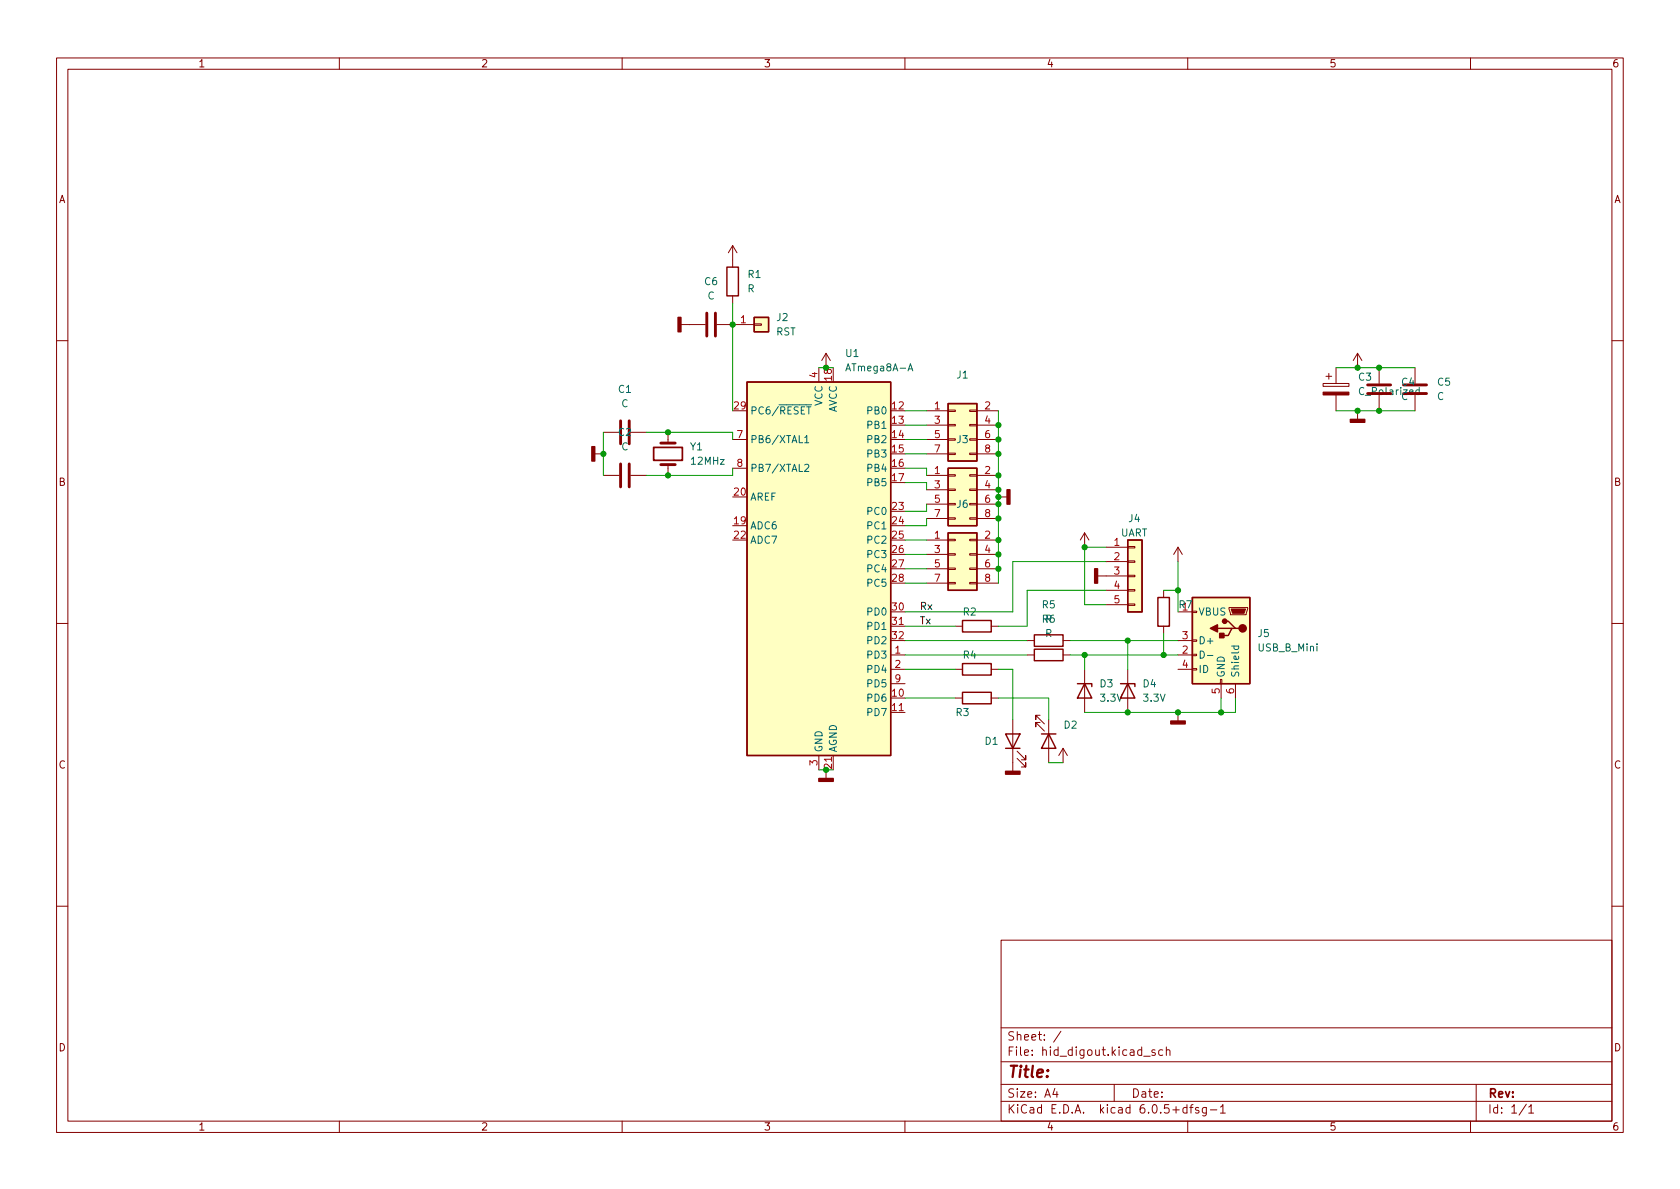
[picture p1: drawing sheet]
<svg xmlns="http://www.w3.org/2000/svg" width="297mm" height="210mm" viewBox="0 0 297 210" stroke-linecap="round" stroke-linejoin="round" font-family="sans-serif">
<g fill="none" stroke="#840000" stroke-width=".18">
<path d="M10 10.2h277v190.1h-277zM12 12.2h273v186.1h-273zM60 10.2v2M110 10.2v2M160 10.2v2M210 10.2v2M260 10.2v2M120.4 57.4h4.3M126.7 57.4h6.6M129.5 43.4v3.8M129.5 52.3v1.3M129.5 43.4l-.7 1.3"/>
<path d="M129.5 43.4l.8 1.3M133.3 57.3h1.3v.2h-1.3zM10 60.2h2M106.7 76.4h2.8M111.5 76.4h2.8M118.1 76.4v2M129.5 77.7h2.6M144.8 65v2.6M146 62.5v2.5M146 62.5l-.7 1.2M146 62.5l.8 1.2M163.8 72.6h3.8"/>
<path d="M163.8 75.2h3.8M163.8 77.7h3.8M167.6 77.6h1.3v.2h-1.3zM167.6 75.1h1.3v.2h-1.3zM167.6 72.5h1.3v.3h-1.3zM171.4 77.6h1.3v.2h-1.3zM171.4 75.1h1.3v.2h-1.3zM171.4 72.5h1.3v.3h-1.3zM172.7 72.6h3.8M172.7 75.2h3.8M172.7 77.7h3.8M233.9 67.8h4.6v.5h-4.6z"/>
<path d="M234.4 66.5h1.1M234.9 66v1.1M236.2 65v2.8M236.2 69.8v2.8M240 62.5l-.7 1.2M240 62.5v2.5M240 72.6v1.6M240 62.5l.8 1.2M243.8 65v2.8M243.8 69.8v2.8M250.2 65v2.8M250.2 69.8v2.8"/>
<path d="M285 60.2h2M105.2 80.3h1.5M106.7 84.1h2.8M111.5 84.1h2.8M118.1 82.2v1.9M129.5 82.8h2.6M163.8 80.3h3.8M163.8 84.1h3.8M163.8 86.6h3.8M163.8 89.1h3.8M163.8 91.7h3.8M163.8 95.5h3.8"/>
<path d="M163.8 98h3.8M167.6 80.1h1.3v.3h-1.3zM167.6 91.6h1.3v.2h-1.3zM167.6 89h1.3v.3h-1.3zM167.6 86.5h1.3v.2h-1.3zM167.6 83.9h1.3v.3h-1.3zM167.6 97.9h1.3v.3h-1.3zM167.6 95.4h1.3v.2h-1.3zM171.4 80.1h1.3v.3h-1.3zM171.4 91.6h1.3v.2h-1.3zM171.4 89h1.3v.3h-1.3zM171.4 86.5h1.3v.2h-1.3z"/>
<path d="M171.4 83.9h1.3v.3h-1.3zM171.4 97.9h1.3v.3h-1.3zM171.4 95.4h1.3v.2h-1.3zM172.7 80.3h3.8M172.7 84.1h3.8M172.7 86.6h3.8M172.7 89.1h3.8M172.7 91.7h3.8M172.7 95.5h3.8M172.7 98h3.8M176.5 87.9h1.6M191.8 94.2v2.6"/>
<path d="M191.8 94.2l-.8 1.3M191.8 94.2l.7 1.3M195.6 96.8h3.8M195.6 99.3h3.8M199.4 99.2h1.3v.2h-1.3zM199.4 96.6h1.3v.3h-1.3zM208.3 96.8v2.5M208.3 96.8l-.8 1.2M208.3 96.8l.7 1.2M10 110.2h2M157.5 110.7h2.5M157.5 115.8h2.5"/>
<path d="M157.5 118.4h2.5M163.8 100.6h3.8M163.8 103.1h3.8M167.6 103h1.3v.2h-1.3zM167.6 100.5h1.3v.2h-1.3zM168.9 110.7h1.3M168.9 118.4h1.3M171.4 103h1.3v.2h-1.3zM171.4 100.5h1.3v.2h-1.3zM172.7 100.6h3.8M172.7 103.1h3.8M175.3 110.7h1.2"/>
<path d="M175.3 118.4h1.2M181.6 115.8h1.3M181.6 113.3h1.3M188 115.8h1.2M188 113.3h1.2M191.8 118.4v7.6M194.1 101.8h5.3M195.6 104.4h3.8M195.6 106.9h3.8M199.4 106.8h1.3v.3h-1.3zM199.4 104.3h1.3v.2h-1.3zM199.4 101.7h1.3v.3h-1.3z"/>
<path d="M199.4 118.4v7.6M205.7 104.4v1.3M205.7 110.7v1.3M208.3 115.8h2.5M208.3 118.4h2.5M208.3 108.2h2.5M208.3 113.3h2.5M210.8 118.2h.8v.3h-.8zM210.8 115.7h.8v.2h-.8zM210.8 113.2h.8v.2h-.8zM210.8 108.1h.8v.2h-.8zM217.3 107.4h3.3v.3l-.3 1h-2.7z"/>
<path d="M285 110.2h2M144.8 133.6v2.5M146 136.1v1.6M147.3 133.6v2.5M157.5 126h2.5M157.5 120.9h2.5M168.9 123.4h1.3M175.3 123.4h1.2M179.1 127.2v9.2M179.8 134.1l1.6 1.5v-.7v.7h-.8M179.8 132.8l1.6 1.6v-.8v.8h-.8M183.9 126.5h-.8v.7v-.7l1.6 1.5"/>
<path d="M183.9 127.8h-.8v.7v-.7l1.6 1.5M185.4 127.2v7.7M188 132.3l-.8 1.3M188 132.3v2.6M188 132.3l.7 1.3M208.3 126v1.5M215.8 120.1h.2v.8h-.2zM215.9 120.9v2.5M218.4 120.9v2.5M10 160.2h2M177 166.3h108v32h-108zM285 160.2h2"/>
<path d="M60 198.3v2M110 198.3v2M160 198.3v2M177 194.8h108M177 191.8h108M177 187.8h108M177 181.8h108M186.5 192.5l-.4 1h1M186.9 193v1M187.6 182.4l-1.3 1.9M197 191.8v3M202.2 186.8h1.2"/>
<path d="M204.2 185.7l-.3-.1-.3 .2 .1 .3 .5 .1v.4h-.6M205.6 185.7l-.5-.1-.2 .3v.4l.1 .3h.6M206.2 185.8l.2-.2 .4 .1 .1 .9M206.2 185.1v1.5M209.9 195.9l-.5-.1-.3 .3v.4l.2 .3h.6M209.9 195.3v1.5M210 198.3v2M210.4 195.8h.5M210.9 195.3l-.3 .2v1.3M211.9 195.9l-.3-.1-.2 .2v.3l.5 .1v.4h-.5M213.3 195.8v1.2l-.3 .3h-.4M213.3 195.9l-.4-.1-.3 .3v.4l.1 .3h.6"/>
<path d="M214 196.3h1.1M215.8 195.8l.4-.5v1.5M215.8 196.8h.8M260 198.3v2M261 191.8v6.5M269.9 195.3l-1.3 1.9M270.3 195.8l.4-.5v1.5M270.3 196.8h.9"/>
</g>
<g fill="#ffffc2" stroke="#ffffc2" stroke-width=".18">
<path d="M167.6 71.4h5.1v10.1h-5.1z"/>
<path d="M167.6 82.8h5.1v10.2h-5.1z"/>
<path d="M167.6 94.2h5.1v10.2h-5.1z"/>
<path d="M132.1 67.6h25.4v66h-25.4z"/>
<path d="M210.8 105.7h10.2v15.2h-10.2z"/>
<path d="M199.4 95.5h2.5v12.7h-2.5z"/>
<path d="M133.3 56.1h2.6v2.6h-2.6z"/>
</g>
<g fill="none" stroke="#840000" stroke-width=".25">
<path d="M128.5 47.2h2.1v5.1h-2.1zM133.3 56.1h2.6v2.6h-2.6zM132.1 67.6h25.4v66h-25.4zM167.6 71.4h5.1v10.1h-5.1zM167.6 82.8h5.1v10.2h-5.1zM167.6 94.2h5.1v10.2h-5.1zM199.4 95.5h2.5v12.7h-2.5zM170.2 109.7h5.1v2.1h-5.1zM170.2 117.3h5.1v2.1h-5.1zM182.9 114.8h5.1v2h-5.1zM182.9 112.3h5.1v2h-5.1zM204.7 105.7h2.1v5h-2.1z"/>
<path d="M210.8 105.7h10.2v15.2h-10.2zM215.3 111.1h2.5M216.5 109.8h.7l1.2 1.3h.7M218.4 111.1h-.6l-.6 1.3h-1.3M170.2 122.4h5.1v2.1h-5.1zM177.8 129.8h2.5l-1.2 2.5zM177.8 132.3h2.5M184.1 129.8h2.6M185.4 129.8l1.3 2.5h-2.6zM190.5 120.9h2.5v.5M191.8 120.9l1.2 2.5h-2.5zM198.1 120.9h2.6v.5"/>
<path d="M199.4 120.9l1.3 2.5h-2.6z"/>
</g>
<path d="M125 55.4v4M126.5 55.4v4M109.7 74.4v4.1M111.3 74.4v4.1M116.8 78.4h2.6M241.8 68.1h4.1M241.8 69.6h4.1M248.2 68.1h4M248.2 69.6h4M109.7 82v4.1M111.3 82v4.1M116.8 82.2h2.6" fill="none" stroke="#840000" stroke-width=".51"/>
<g fill="#840000" stroke="#840000" stroke-width=".18">
<path d="M233.9 69.3h4.6v.5h-4.6z"/>
<path d="M217.7 107.7h2.5l-.2 .8h-2.1z"/>
</g>
<path d="M142.3 77.4l.3-.4v1.3M142.3 78.3h.7M160.5 65.6l.5-1.3 .4 1.3M160.7 65.2h.6M250.9 69l-.3-.1-.3 .3 .2 .5h.4M250.9 68.5v1.3M142.3 82.2l.5-.1 .2 .4-.8 .9h.8M209.8 106.2h.9l-.6 1.3M212.2 115.1a.64 .64 0 0 1 .7 .7 .64 .64 0 0 1-.7 .6zM213.5 115.9h1M217.7 114.2h1.3M218.2 114.2v.4l.2 .2 .6-.1v-.5" fill="none" stroke="#006464" stroke-width=".18"/>
<g fill="#840000" stroke="#840000" stroke-width=".25">
<path d="M177.8 136.4h2.5v.5h-2.5z"/>
<path d="M178.1 86.6h.5v2.5h-.5z"/>
<path d="M144.8 137.7h2.5v.5h-2.5z"/>
<path d="M238.8 74.2h2.5v.5h-2.5z"/>
<path d="M119.9 56.1h.5v2.6h-.5z"/>
<path d="M104.6 79h.6v2.5h-.6z"/>
<path d="M214 111.1l1.3-.6v1.3z"/>
<path d="M215.6 112h.8v.8h-.8z"/>
<path d="M207 127.5h2.5v.5h-2.5z"/>
<path d="M193.5 100.6h.6v2.5h-.6z"/>
<circle cx="219.7" cy="111.1" r=".63"/>
<circle cx="216.5" cy="109.8" r=".38"/>
</g>
<path d="M115.6 79.1h5v2.3h-5z" fill="none" stroke="#840000" stroke-width=".3"/>
<g fill="none" stroke="#009600" stroke-width=".18">
<path d="M129.5 53.6v19M106.7 76.4v7.7M114.3 76.4h15.2v1.3M144.8 65h1.2M160 75.2h3.8M160 72.6h3.8M160 77.7h3.8M176.5 72.6v30.5M236.2 65h14M236.2 72.6h14M129.5 82.8v1.3h-15.2M160 82.8h3.8v1.3"/>
<path d="M160 85.3h3.8v1.3M160 98h3.8M160 95.5h3.8M160 80.3h3.8M163.8 89.1v1.3h-3.8M163.8 91.7v1.3h-3.8M195.6 99.3h-16.5v8.9h-19.1M195.6 96.8h-3.8v10.1h3.8M208.3 99.3v8.9M160 115.8h21.6M160 113.3h21.6M160 110.7h8.9"/>
<path d="M160 118.4h8.9M160 100.6h3.8M160 103.1h3.8M176.5 118.4h2.6v8.8M189.2 115.8h19.1M189.2 113.3h19.1M191.8 115.8v2.6M195.6 104.4h-14v6.3h-5.1M199.4 113.3v5.1M205.7 104.4h2.6M205.7 112v3.8M144.8 136.1h1.2"/>
<path d="M160 123.4h8.9M176.5 123.4h8.9v3.8M185.4 134.9h2.6M215.9 123.4v2.6M218.4 123.4v2.6h-26.6"/>
</g>
<g fill="#009600" stroke="#009600" stroke-width=".18">
<circle cx="199.4" cy="113.3" r=".46"/>
<circle cx="191.8" cy="96.8" r=".46"/>
<circle cx="191.8" cy="115.8" r=".46"/>
<circle cx="176.5" cy="89.1" r=".46"/>
<circle cx="176.5" cy="87.9" r=".46"/>
<circle cx="176.5" cy="91.7" r=".46"/>
<circle cx="176.5" cy="84.1" r=".46"/>
<circle cx="176.5" cy="86.6" r=".46"/>
<circle cx="176.5" cy="98" r=".46"/>
<circle cx="176.5" cy="95.5" r=".46"/>
<circle cx="176.5" cy="100.6" r=".46"/>
<circle cx="146" cy="136.1" r=".46"/>
<circle cx="118.1" cy="84.1" r=".46"/>
<circle cx="146" cy="65" r=".46"/>
<circle cx="129.5" cy="57.4" r=".46"/>
<circle cx="176.5" cy="77.7" r=".46"/>
<circle cx="176.5" cy="75.2" r=".46"/>
<circle cx="176.5" cy="80.3" r=".46"/>
<circle cx="106.7" cy="80.3" r=".46"/>
<circle cx="118.1" cy="76.4" r=".46"/>
<circle cx="240" cy="72.6" r=".46"/>
<circle cx="208.3" cy="104.4" r=".46"/>
<circle cx="205.7" cy="115.8" r=".46"/>
<circle cx="240" cy="65" r=".46"/>
<circle cx="215.9" cy="126" r=".46"/>
<circle cx="208.3" cy="126" r=".46"/>
<circle cx="243.8" cy="65" r=".46"/>
<circle cx="243.8" cy="72.6" r=".46"/>
<circle cx="199.4" cy="126" r=".46"/>
</g>
<text font-size="2.8" fill="#840000" x="178" y="190.6">Title:</text>
<g font-size="2.1" fill="#840000">
<text x="178" y="184">Sheet: /</text>
<text x="178" y="186.7">File: hid_digout.kicad_sch</text>
<text x="178" y="196.9">KiCad E.D.A. kicad 6.0.5+dfsg-1</text>
<text x="178" y="194.1">Size: A4</text>
<text x="200" y="194.1">Date:</text>
<text x="263" y="194.1">Rev:</text>
<text x="263" y="196.9">Id: 1/1</text>
</g>
<g font-size="1.8" fill="#840000">
<text x="35" y="11.9">1</text>
<text x="85" y="11.9">2</text>
<text x="135" y="11.9">3</text>
<text x="185" y="11.9">4</text>
<text x="235" y="11.9">5</text>
<text x="285" y="11.9">6</text>
<text x="10.3" y="35.9">A</text>
<text x="285.3" y="35.9">A</text>
<text x="10.3" y="85.9">B</text>
<text x="285.3" y="85.9">B</text>
<text x="10.3" y="135.9">C</text>
<text x="285.3" y="135.9">C</text>
<text x="10.3" y="185.9">D</text>
<text x="285.3" y="185.9">D</text>
<text x="35" y="199.9">1</text>
<text x="85" y="199.9">2</text>
<text x="135" y="199.9">3</text>
<text x="185" y="199.9">4</text>
<text x="235" y="199.9">5</text>
<text x="285" y="199.9">6</text>
</g>
<g font-size="1.8" fill="#006464">
<text x="124.6" y="50.4">C6</text>
<text x="125.1" y="53">C</text>
<text x="132.2" y="51.7">R</text>
<text x="132.3" y="49.1">R1</text>
<text x="137.2" y="59.3">RST</text>
<text x="137.3" y="56.8">J2</text>
<text x="149.6" y="63.1">U1</text>
<text x="149.9" y="65.7">ATmega8A-A</text>
<text x="109.4" y="69.5">C1</text>
<text x="145.4" y="71.8" transform="rotate(-90 145.4 71.8)">VCC</text>
<text x="169.2" y="66.9">J1</text>
<text x="240.2" y="67.3">C3</text>
<text x="240.6" y="69.8">C_Polarized</text>
<text x="247.7" y="70.7">C</text>
<text x="247.8" y="68.2">C4</text>
<text x="254.1" y="70.7">C</text>
<text x="254.2" y="68.2">C5</text>
<text x="109.4" y="77.1">C2</text>
<text x="109.9" y="72">C</text>
<text x="132.6" y="73.3">PC6/~{RESET}</text>
<text x="148" y="73.1" transform="rotate(-90 148 73.1)">AVCC</text>
<text x="153.5" y="73.3">PB0</text>
<text x="153.5" y="75.8">PB1</text>
<text x="109.9" y="79.6">C</text>
<text x="122.1" y="79.6">Y1</text>
<text x="122.3" y="82.2">12MHz</text>
<text x="132.6" y="78.4">PB6/XTAL1</text>
<text x="132.6" y="83.4">PB7/XTAL2</text>
<text x="153.5" y="78.4">PB2</text>
<text x="153.5" y="80.9">PB3</text>
<text x="153.5" y="83.4">PB4</text>
<text x="169.2" y="78.4">J3</text>
<text x="132.6" y="88.5">AREF</text>
<text x="153.5" y="86">PB5</text>
<text x="169.2" y="89.8">J6</text>
<text x="132.6" y="93.6">ADC6</text>
<text x="153.5" y="91.1">PC0</text>
<text x="153.5" y="93.6">PC1</text>
<text x="198.1" y="94.9">UART</text>
<text x="199.6" y="92.3">J4</text>
<text x="132.6" y="96.1">ADC7</text>
<text x="153.5" y="96.1">PC2</text>
<text x="153.5" y="98.7">PC3</text>
<text x="153.5" y="101.2">PC4</text>
<text x="153.5" y="103.8">PC5</text>
<text x="184.3" y="107.6">R5</text>
<text x="209.1" y="107.9">1</text>
<text x="153.5" y="108.8">PD0</text>
<text x="153.5" y="111.4">PD1</text>
<text x="153.5" y="113.9">PD2</text>
<text x="170.3" y="108.8">R2</text>
<text x="184.8" y="112.6">R</text>
<text x="184.8" y="110.1">R</text>
<text x="211.8" y="108.8">VBUS</text>
<text x="211.8" y="113.9">D+</text>
<text x="222.4" y="112.6">J5</text>
<text x="153.5" y="116.5">PD3</text>
<text x="153.5" y="119">PD4</text>
<text x="170.3" y="116.5">R4</text>
<text x="211.8" y="119">ID</text>
<text x="216.5" y="119.9" transform="rotate(-90 216.5 119.9)">GND</text>
<text x="219.1" y="119.9" transform="rotate(-90 219.1 119.9)">Shield</text>
<text x="222.5" y="115.2">USB_B_Mini</text>
<text x="153.5" y="124.1">PD6</text>
<text x="153.5" y="121.5">PD5</text>
<text x="194.5" y="121.5">D3</text>
<text x="194.6" y="124.1">3.3V</text>
<text x="202.1" y="121.5">D4</text>
<text x="202.2" y="124.1">3.3V</text>
<text x="153.5" y="126.6">PD7</text>
<text x="169" y="126.6">R3</text>
<text x="174.2" y="131.7">D1</text>
<text x="188.1" y="128.8">D2</text>
<text x="145.4" y="133.1" transform="rotate(-90 145.4 133.1)">GND</text>
<text x="148" y="133.1" transform="rotate(-90 148 133.1)">AGND</text>
</g>
<g font-size="1.8" fill="#a90000">
<text x="131" y="57.1">1</text>
<text x="144.5" y="66.8" transform="rotate(-90 144.5 66.8)">4</text>
<text x="129.8" y="72.4">29</text>
<text x="130.3" y="77.5">7</text>
<text x="157.8" y="72.4">12</text>
<text x="157.8" y="74.9">13</text>
<text x="157.8" y="77.5">14</text>
<text x="165.2" y="72.4">1</text>
<text x="165.2" y="74.9">3</text>
<text x="165.2" y="77.5">5</text>
<text x="174.1" y="72.4">2</text>
<text x="174.1" y="74.9">4</text>
<text x="174.1" y="77.5">6</text>
<text x="130.3" y="82.5">8</text>
<text x="157.8" y="80">15</text>
<text x="157.8" y="82.5">16</text>
<text x="165.2" y="80">7</text>
<text x="165.2" y="83.8">1</text>
<text x="174.1" y="80">8</text>
<text x="174.1" y="83.8">2</text>
<text x="129.8" y="87.6">20</text>
<text x="157.8" y="85.1">17</text>
<text x="165.2" y="86.4">3</text>
<text x="165.2" y="88.9">5</text>
<text x="174.1" y="86.4">4</text>
<text x="174.1" y="88.9">6</text>
<text x="129.8" y="92.7">19</text>
<text x="129.8" y="95.2">22</text>
<text x="157.8" y="90.2">23</text>
<text x="157.8" y="92.7">24</text>
<text x="157.8" y="95.2">25</text>
<text x="165.2" y="91.4">7</text>
<text x="165.2" y="95.2">1</text>
<text x="174.1" y="91.4">8</text>
<text x="174.1" y="95.2">2</text>
<text x="157.8" y="97.8">26</text>
<text x="157.8" y="100.3">27</text>
<text x="165.2" y="97.8">3</text>
<text x="165.2" y="100.3">5</text>
<text x="174.1" y="97.8">4</text>
<text x="174.1" y="100.3">6</text>
<text x="197" y="96.5">1</text>
<text x="197" y="99.1">2</text>
<text x="197" y="101.6">3</text>
<text x="157.8" y="102.9">28</text>
<text x="157.8" y="107.9">30</text>
<text x="165.2" y="102.9">7</text>
<text x="174.1" y="102.9">8</text>
<text x="197" y="104.1">4</text>
<text x="197" y="106.7">5</text>
<text x="157.8" y="110.5">31</text>
<text x="157.8" y="113">32</text>
<text x="209.1" y="113">3</text>
<text x="158.3" y="115.6">1</text>
<text x="158.3" y="118.1">2</text>
<text x="209.1" y="115.6">2</text>
<text x="209.1" y="118.1">4</text>
<text x="157.8" y="123.2">10</text>
<text x="157.8" y="125.7">11</text>
<text x="158.3" y="120.6">9</text>
<text x="215.6" y="122.7" transform="rotate(-90 215.6 122.7)">5</text>
<text x="218.2" y="122.7" transform="rotate(-90 218.2 122.7)">6</text>
<text x="144.5" y="135.4" transform="rotate(-90 144.5 135.4)">3</text>
</g>
<g font-size="1.8" fill="#009600">
<text x="147.1" y="67.3" transform="rotate(-90 147.1 67.3)">18</text>
<text x="147.1" y="135.9" transform="rotate(-90 147.1 135.9)">21</text>
</g>
<g font-size="1.8" fill="#0f0f0f">
<text x="162.6" y="107.8">Rx</text>
<text x="162.6" y="110.4">Tx</text>
</g>
</svg>
